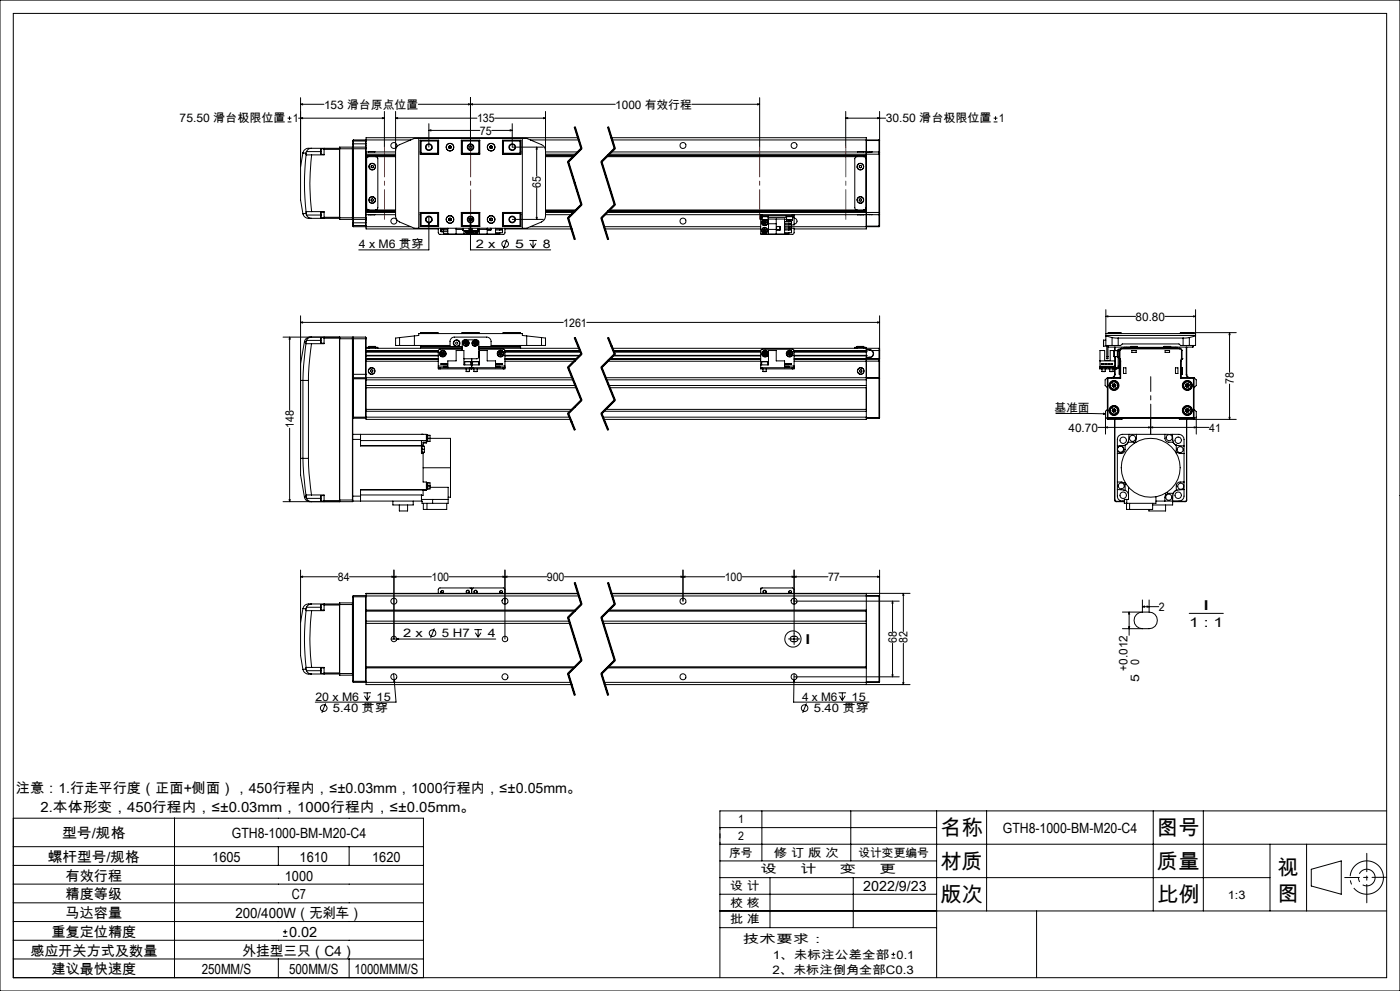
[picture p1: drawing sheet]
<svg xmlns="http://www.w3.org/2000/svg" width="420mm" height="297mm" viewBox="0 0 420 297" stroke-linecap="round" stroke-linejoin="round" font-family="sans-serif">
<g fill="none" stroke="#000" stroke-width=".3">
<path d="M0 0h420v297h-420zM4 4h412v289h-412zM86.3 36.5h1.1M86.3 35.4h1.1M86.9 34.9v1.1M89.6 35.4h25.7M90.2 31.3l.6-.2v.3zM90.2 35.4l.6-.1v.3zM90.2 29.3v20.6M90.2 31.3h7M114.7 35.3l.6 .1-.6 .2zM115.3 33.4v10.7"/>
<path d="M118.7 35.4l.6-.1v.3zM118.7 33.4v31.6l.3 .8 .9 .7 4.4 1.9h33.7l4.5-1.9 .6-.4 .4-.7 .2-.7v-31.3M118.7 35.4h24.4M125.5 31.3h59.1M128.7 39.1l.6-.2v.3zM128.7 37.1v7M128.7 39.1h15.3M140.5 31.1l.6 .2-.6 .1zM141.1 31.3l.6-.2v.3zM141.1 29.3v14.8M147.5 39.1h6.2M148.4 35.4h15.3"/>
<path d="M153.1 38.9l.6 .2-.6 .1zM153.7 37.1v7h9.3M163.1 35.3l.6 .1-.6 .2zM172.3 38.1l2 6.5M172.4 38.1l2 6.4-4 4 4 12.8-4 4 2 6.5M172.6 38l1 3.2M182.3 38.1l2 6.5M182.4 38.1l2 6.4-4 4 4 12.8-4 4 2 6.5M182.6 38l2 6.4M207.5 31.3h20.4M227.3 31.1l.6 .2-.6 .1zM227.9 29.3v14.8"/>
<path d="M253.7 35.4l.6-.1v.3zM253.7 35.4h12M253.7 33.4v10.7M263.3 35.3l.6 .1-.6 .2zM263.9 33.4v12.3M298.1 36.5h1.1M298.1 35.4h1.1M298.7 34.9v1.1M90.2 49.9v10l.7 4.2M90.9 45.8l-.7 4.1M90.9 45.8h.1M90.9 45.8l.9 .1"/>
<path d="M91.8 45.9v.5M91.8 46.4a75 75 0 0 0 0 17.1M91.8 46.4h1.7M91.9 45.4l-.1 .5M91.9 45.4h4.3M93.5 44.4h-.3a1.84 1.84 0 0 0-2.3 1.4M93.5 44.4a1.55 1.55 0 0 0-1.6 1M93.5 44.4h8.3M93.5 46.4a70.9 70.9 0 0 0 0 17M96.2 45.4l.1 .9M96.3 44.6l-.1 .8M96.3 44.6v1.7"/>
<path d="M96.3 44.6h.9M96.3 46.3h.9M97.2 44.4v.4M97.2 44.8v1.6h-3.7M97.2 44.8h4.6M101.8 44.8v20.3M101.8 44.6h8M101.9 44.1l-.1 .7M101.9 44.1v21.7M101.9 44.1h3.8M105.7 44.1v21.7M105.7 44.1l.1 .1"/>
<path d="M105.8 44.2v21.5M105.8 43.1v1.1M105.8 42.3h4M105.8 43.1h4M106 44.1v21.7M106 41.9v2.2M106 44.1h3.7M106 41.9l-.2 1.2M106 41.9h3.7M106 44.1l-.2 .2M109.7 44.1v21.7M109.7 41.9v2.2"/>
<path d="M109.7 44.1l.1 .2M109.7 41.9l.1 .2M109.8 44.3v.3M109.8 44.6v20.7M109.8 47h8.9M109.8 45.5h8.9M109.8 46.6h8.9M109.8 41.9h13.4M109.8 46.2h8.9M110.5 45.5h2M110.7 47l-.4 .1-.3 .4v14.9l.3 .4 .4 .1M111.4 49.7l.3-.1 .3 .2v.4l-.4 .1-.3-.2z"/>
<path d="M111.4 59.7l.4-.2 .2 .3-.1 .4-.3 .1-.3-.3zM112.7 47l.4 .1 .2 .5v14.7l-.2 .5-.4 .1M118.7 45.2l.3-1.1 .6-.6 4.7-2h33.7l4.8 2 .5 .6 .4 1.1M125.6 41.5v26.9M126 45.5h.2M126 42h5.6v4.2h-5.6zM126.2 42.3v3.9M126.2 42.3h5.1M126.3 42.1v4M126.3 42.1h5.3M126.3 42.1l-.1 .2M126.3 46.1h5.3"/>
<path d="M131.3 42.3l.2-.2v4l-.2-.2M131.3 45.9h-5.1l.1 .2M131.3 42.3v3.6M134.7 44.3l.3 .2M134.7 43.9v.4M135 43.7l.3 .2M135 43.7l-.3 .2M135.3 44.3l-.3 .2M135.3 43.9v.4M138.4 42h5.5v4.2h-5.5zM138.4 42.1h5.5M138.4 46.1h5.5"/>
<path d="M138.7 42.3v3.6M138.7 42.3l-.2-.2v4l.2-.2M138.7 42.3h5M138.7 45.9h5M143.7 42.3l.1-.2v4l-.1-.2M143.7 42.3v3.6M147 44.3l.3 .2M147 43.9v.4M147.3 43.7l.4 .2M147.3 43.7l-.3 .2M147.7 44.3l-.4 .2M147.7 43.9v.4"/>
<path d="M150.7 42h5.6v4.2h-5.6zM150.7 42.1h5.3M150.7 46.1h5.3M151 42.3v3.6M151 42.3l-.2-.2v4l.2-.2M151 42.3h5.2M151 45.9h5.2l-.2 .2M156 42.1v4M156 42.1l.2 .2M156.2 42.3v3.9M156.2 45.5h.1M156.7 41.5v26.9"/>
<path d="M159.1 41.9h14.5M161 44.1l.1 .6h-.2zM161 44.1v8.7M161 56.3v9.5M163.7 47h8.3M163.7 45.5h9.7M163.7 46.6h8.6M163.7 46.2h9M163.7 46.6h8.7M170.3 48.6l4 12.8M170.6 48.4l4 12.9M173.4 41.3h-63.6v3"/>
<path d="M173.6 41.2l1 3.2zM174.3 44.4l-4 4M174.6 44.6l-4 4M180.3 48.6l4 12.8M180.6 48.4l4 12.9M182 47h77.9M182.3 46.6h77.6M182.4 46.6h77.5M182.7 46.2h81M183.4 41.3h76.5v4.9M183.4 45.5h77.5M183.6 41.9h80.1"/>
<path d="M184.3 44.4l-4 4M184.6 44.6l-4 4M257.1 47l-.5 .1-.2 .5v14.7l.2 .5 .5 .1M257.2 45.5h2M257.8 49.7l.4-.1 .3 .2-.1 .4-.3 .1-.3-.2zM257.9 59.7l.4-.1 .2 .3-.2 .4h-.3l-.3-.3zM259.1 47l.4 .1 .3 .4v14.9l-.3 .4-.4 .1M259.9 46.2v17.5M259.9 42.1h3.8M260.9 45.6h-1v.6M260.9 45.5h.7M260.9 45.5v.1"/>
<path d="M261.6 45.5l-.7 .1M261.6 45.5h2.1M263.7 46.2h.2M263.7 45.5v.7M263.7 45.5l.2 .2M263.7 41.9v.2M263.7 41.9l.2 .1-.2 .1M263.7 42.1v3.4M263.7 46.2v17.5M263.9 45.7v.5M263.9 46.2v17.5M90.9 64.1a2.16 2.16 0 0 0 2.6 1.3"/>
<path d="M90.9 64.1h.1M91.8 64l.1 .4M91.8 64l-.9 .1M91.8 63.5v.5M91.9 64.4a1.58 1.58 0 0 0 1.6 1M91.9 64.4h4.3M93.5 65.4h8.3M93.5 63.4l-1.7 .1M93.5 63.4h3.7v1.7M96.2 64.4l.1 .9M96.3 63.6l-.1 .8M96.3 63.6v1.7"/>
<path d="M96.3 63.6h.9M96.3 65.3h.9M97.2 65.1v.3M97.2 65.1h4.6M101.8 65.1v.3M101.8 65.4l.1 .4M101.8 65.3h8M101.9 65.8h3.8M105.8 65.7v1.1M105.8 66.8l.2 1.1M105.8 65.7l-.1 .1M105.8 67.5h4"/>
<path d="M105.8 65.6l.2 .2M105.8 66.8h4M106 65.8v2.1M106 65.8h3.7M106 67.9h3.7M109.7 65.8v2.1M109.8 65.3v.3M109.8 65.6v3h21.7M109.8 62.9h8.9M109.8 63.2h8.9M109.8 64.3h8.9M109.8 67.9h13.4"/>
<path d="M109.8 63.7h8.9M109.8 63.3h8.9M109.8 65.6l-.1 .2M109.8 67.8l-.1 .1M110.5 64.3h2M126 64.3h.2M126 63.7h5.6v4.2h-5.6zM126.2 63.7v3.9M126.2 67.6h5.1M126.2 67.6l.1 .2M126.3 63.8v4M126.3 67.8h5.3"/>
<path d="M126.3 63.8l-.1 .1h5.1M126.3 63.8h5.3M128.7 66.6l.1 .6h-.3zM128.7 64.9v10h-21.1M131.3 63.9l.2-.1v4l-.2-.2M131.3 63.9v3.7M131.5 68.4v1.3l.4 .5h19.2l.4-.4v-1.4M132.3 68.4v.2h2M132.3 68.9v.5h2M132.3 68.9h2M132.4 69.4h.5M133.1 68.6v.3a.43 .43 0 0 0-.4-.3 .43 .43 0 0 0-.4 .3"/>
<path d="M133.1 69.4v.7h1.2M134.3 68.4v1.8M134.7 66l.3 .1M134.7 65.6v.4M135 65.4l.3 .2M135 65.4l-.3 .2M135.3 66l-.3 .1M135.3 65.6v.4M136.8 68.4v1.8M136.8 68.8h2.1M138.4 63.7h5.5v4.2h-5.5zM138.4 67.8h5.5"/>
<path d="M138.4 63.8h5.5M138.7 63.9v3.7M138.7 67.8v.1M138.7 63.9l-.2-.1v4l.2-.2M138.7 63.9h5M138.7 67.6h5M138.9 69.1h1.8M138.9 68.4v.7M139.2 69.1v1.1M139.3 67.8v.1M139.4 69.1a.89 .89 0 0 0 1.3 .7 .89 .89 0 0 0 .2-1.4 .9 .9 0 0 1-.2 1.5 .9 .9 0 0 1-1.3-.8zM139.9 69.1l.1 .3"/>
<path d="M140 69.4l.4 .2M140 69.4l.3-.3 .1 .5M140.4 69.1l.4 .1M140.7 69.1h.1M140.7 68.4v.7M140.7 68.9l.1 .3M140.8 65.9h.2zM140.8 66l.2 .2M140.8 69.2l-.4 .4M140.8 66l.1 .1M141 65.9h.1M141.1 65.6h.5"/>
<path d="M141.1 65.4v.5M141.1 66.6l.2 .6h-.3zM141.1 64.9v10h24.1M141.3 70.2h-.3M141.5 65.5v.5M141.5 68.4v1.8M141.6 69.1h1.8M141.6 68.4v.7M141.7 70.2h.3M141.8 69.1l.2 .5zM142.2 69.1l.1 .3M142.3 69.4l.4 .2"/>
<path d="M142.3 69.4l.3-.3 .1 .5M142.7 69.1l.4 .2M143 67.8v.1M143.1 69.1v.2M143.1 69.3l-.4 .3M143.4 69.1h.1M143.4 68.5a.9 .9 0 0 1-.2 1.3 .9 .9 0 0 1-1.2-.2M143.4 68.6a.88 .88 0 0 1-.2 1.2 .88 .88 0 0 1-1.2-.2M143.4 68.4v.7M143.7 63.9l.1-.1v4.1M143.7 63.9v3.7M143.7 67.8v.1"/>
<path d="M143.7 67.6l.1 .2M143.8 68.4v1.8M143.8 68.8h2.4M146.2 68.4v1.8M146.3 68.4l-.1 .5h1.1v-.5M147 66l.3 .1M147 65.6v.4M147.2 68.4v.5M147.3 65.4l.4 .2M147.3 65.4l-.3 .2M147.7 66l-.4 .1M147.7 65.6v.4"/>
<path d="M148.7 68.4v1.8M148.7 68.9h2v.8h-2M149.9 68.6v.3a.41 .41 0 0 1 .4-.3 .41 .41 0 0 1 .4 .3M149.9 69.7v.4h-1.2M150.7 69v.2M150.7 63.7h5.6v4.2h-5.6zM150.7 68.4v.2h-2M150.7 67.8h5.3M150.7 63.8h5.3M151 63.9v3.7M151 63.9l-.2-.1v4l.2-.2M151 67.6h5.2"/>
<path d="M151.5 68.6h19.9M152.1 71.7l-1.1 2.8M153.7 65.8h9.3M156 63.8v4M156 63.8l.2 .1h-5.2M156.2 63.7v3.9M156.2 64.3h.1M156.2 67.6l-.2 .2M158.8 72.1h2.2M159.1 73l.8 1.3M159.1 67.9h12.1M159.9 72.1v2.2"/>
<path d="M160.8 73l-.9 1.3M160.9 65.2h.2l-.1 .6zM163.7 62.9h9.1M163.7 63.2h8.8M163.7 64.3h7.7M163.7 63.7h8.4M163.7 63.3h8.8M170.3 65.4l2 6.4M170.6 65.3l2 6.4M174.3 61.2l-4 4M174.6 61.5l-4 4M180.3 65.4l2 6.4"/>
<path d="M180.6 65.3l2 6.4M181.2 67.9h47M181.4 64.3h46.8M181.4 68.6h46.8M182.1 63.7h81.6M182.5 63.3h77.4M182.5 63.2h77.4M182.8 62.9h77.1M184.3 61.2l-4 4M184.6 61.5l-4 4M228.2 64.7h.5M228.2 64.3h.5"/>
<path d="M228.2 64.7v.5M228.2 65.2v5h9.6l.4-.3v-1.5h-.7M228.2 64.3v.4M228.2 65.6h.4M228.2 65.2h.4M228.5 70.2h.2M228.6 64.7v1.2M228.6 65.9h1.8M228.7 64.3v.4M228.7 64.3h9M228.7 64.7h9M228.9 66.8l.3 .4"/>
<path d="M228.9 68.9l.1 .5M228.9 68.9l.9 .4M229 65.9l-.5 .9M229 69.4l.4 .2M229.1 65.9l-.4 .3-.2 .6M229.1 66.3l-.2 .5M229.1 66.3l.3 .4M229.2 67.2h.5M229.3 68.6l-.4 .3M229.3 68.6l.5 .2M229.3 68.6l.1 1M229.4 66.7l-.2 .5"/>
<path d="M229.4 66.7l.3 .5M229.6 66.3h-.5M229.6 66.3l.3 .4M229.6 66.3l-.2 .4M229.7 65.9a.87 .87 0 0 1 .2 1.5 .87 .87 0 0 1-1.4-.6M229.8 65.9a.9 .9 0 0 1 .1 1.6 .9 .9 0 0 1-1.4-.7M229.8 68.8v.5M229.8 68.8l-.8 .6M229.8 69.3l-.4 .3M229.9 66.7l-.2 .5M229.9 66.7l-1 .1M230.4 65.9h.1"/>
<path d="M230.4 65.6h5v4.6M230.4 64.9v1M230.4 65.2h5.6M230.5 64.7v.2h-1.9M230.5 65.6v4.6M230.5 67.1h2.4M230.5 68.8h2.4M232.9 65.6v4.6M232.9 67.9h1.1v1h-1.1zM235.4 66.4h2.1v.5M235.4 67.2h2.1v.5h-2.1M235.4 68.1h2.1v.5h-2.1"/>
<path d="M235.4 68.9h2.1M235.4 66.9h2.1M235.4 65.7h.6M235.9 64.7v.2h2v-.2M236 65.9h1.7M236 65.9h1.8M236 64.9v1M236.6 68.6v.3a.43 .43 0 0 1 .4-.3 .43 .43 0 0 1 .5 .3M236.6 65.9v.5M236.6 67.7v.4M236.6 69.7v.4h-1.2M236.6 67.9h27.1"/>
<path d="M236.8 66.4h.5M237.5 66.9a.43 .43 0 0 1-.5 .3 .43 .43 0 0 1-.4-.3v.3M237.5 66.6v.2M237.5 69v.2M237.5 68.9v.8h-2.1M237.7 64.7h.5M237.7 64.3h.5M237.7 64.3v.4M237.8 65.9h-.1M237.8 64.9v1M237.8 65.2h.4M238.2 64.3h22.7"/>
<path d="M238.2 65.4a.9 .9 0 0 1 .9 .9 .9 .9 0 0 1-.9 .9M238.2 64.7v.5M238.2 64.3v.4M238.2 65.2v2.2h-.7M257.2 64.3h2M259.9 63.7v4.9h-21.7M259.9 63.7v.6h1M259.9 67.8h3.8M260.9 64.3h.7M260.9 64.3h.1M261.6 64.3h2.1M263.7 63.7h.2"/>
<path d="M263.7 63.7v.6M263.7 67.8h.2M263.7 67.8v.1M263.7 64.3v3.5M263.9 63.7v.5M263.9 64.2l-.2 .1M263.9 67.8l-.2 .1M263.9 64.2v3.6M90.2 96.6l.6-.1v.3zM90.2 94.6v42.8M90.2 96.6h78.8M126.2 99.9v.1"/>
<path d="M126.2 99.9h5.3M126.3 99.7h5l.2 .2M126.3 99.7v.3M126.3 99.7l-.1 .2M131.5 99.9v.1M138.5 99.9l.2-.2h5l.1 .2M138.5 99.9h5.3M138.5 99.9v.1M143.8 99.9v.1M150.8 99.9h5.4M150.8 99.9v.1M156 99.7h-5l-.2 .2"/>
<path d="M156 99.7v.3M156 99.7l.2 .2M156.2 99.9v.1M176 96.6h87.9M263.3 96.5l.6 .1-.6 .2zM263.9 94.6v12.9M331.8 100h26.9M331.8 94.8l.6-.1v.3zM331.8 92.8v10.7h1.8M331.8 94.8h8.9M332.4 99.9h4M332.4 99.9v.1"/>
<path d="M332.5 99.7h3.7M332.5 99.7v.3M332.5 99.7l-.1 .2M336.2 99.7v.3M336.2 99.7l.2 .2M336.4 99.9v.1M349.5 94.8h9.2M354 99.9h4M354 99.9v.1M354.2 99.7h16.7M354.2 99.7v.3M354.2 99.7l-.2 .2"/>
<path d="M358 99.9l-.1-.2v.3M358 99.9v.1M358.1 94.7l.6 .1-.6 .2zM358.7 92.8v10.7h-1.9M368.9 99.7l.1 .6h-.3zM368.9 99.7v11.9M84.9 101h20.8M86.9 101v22M86.9 101l.2 .6h-.4zM90.9 114h1.6M90.9 114v23.4M91.3 102.4l-1.1 6.6v5h.7"/>
<path d="M91.3 102.4h.5M91.8 102.9l-.7 6.6-.2 4.5M91.8 102.9l1.7 .1M91.8 102.4v.5M91.9 102l.5-.6 1.1-.4h-.2a1.73 1.73 0 0 0-2 1.4M91.9 102l-.1 .4M91.9 102h4.3M92.5 114v23.4M93.5 103l-.8 6.6-.2 4.4M96.3 101.2v1.7M96.3 101.2h.9M96.3 102.9h.9"/>
<path d="M97.2 101v.3M97.2 101.3v1.7h-3.7M97.2 101.3h4.6M101.8 101v.1M101.8 101.1v49.1M101.8 101.1v.4M101.8 101.5h8M101.8 101.5v48.4M105.7 101v49.4M105.7 101l.1 .1M105.8 101.1v12.2M105.8 113.3v36.6"/>
<path d="M105.8 113.6h4M105.8 112.2h4M106 101v12.2M106 101h3.7M106 113.2h3.7M106 113.2v12.1M106 113.2l-.2 .1M106 101l-.2 .2M109.7 101v12.2M109.7 101l.1 .5M109.7 113.2v12.1M109.7 113.2l.1 .1"/>
<path d="M109.8 112.2v1M109.8 113.2v12.5h61.3M109.8 115.5h62.8M109.8 116.2h63.1M109.8 113.8h62.1M109.8 113.2h61.9M109.8 104.4h28.9M109.8 105.4h21.7M109.8 106.6h21.7M109.8 105.5h21.7M109.8 106.5h21.7M109.8 105.1h21.7"/>
<path d="M109.8 107.5h21.7M109.8 107.7h21.7M109.8 105.3h21.7M109.8 108.3h21.7M109.8 101.5v10.7M110.7 103.9h2M110.7 104.1h2.6v.3M110.7 104.1h-.7v.3M110.7 103.9v.5M110.7 104.1h1.9M111.2 110.9l.4-.1 .3 .3-.1 .4h-.4l-.3-.2zM112.7 103.9v.5"/>
<path d="M119.9 103.5h15.1v-1.1a1.33 1.33 0 0 1 1.3-1.4h9.7a1.33 1.33 0 0 1 1.3 1.4v1.1h15.2M119.9 101.2l-1.2 .1v2.2h1.2M119.9 101.2v2.3M124.3 100.7v2.8M126.2 103.5v.9M126.3 103.9l-.1 .1h12.5M126.3 103.5v.4M126.3 103.9h12.4M131.5 110.2v.4h.5M131.5 110.2h.5M131.5 109.7v.5M131.5 109.7h2.8"/>
<path d="M132 110.2h9M132 110.6h9M132 110.2v.4M132.3 106.1l.4 .4M132.5 105.6l-.2 .5M132.5 105.6l.3 .4M132.8 106l-.5 .1M132.8 106l-.1 .5M132.8 106l.4 .4M133 105.5l-.5 .1M133 105.5l.3 .4M133 105.5l-.2 .5"/>
<path d="M133.2 106.4l-.5 .1M133.3 105.9l-.1 .5M133.3 105.9l-.5 .1M134.3 110.2v-2h2.5v-3.1h2.4v4.3h4.6v-4.3h2.4v3.1h2.5v2M134.3 109.8h-1.2v.2h1.2M134.3 109h-2l2 .1M138.7 104.7h-7l-.2 .5v4.5M138.7 105.1v-2.7l.4-.5 3.9-.1 .6 .5-.1 4.9-.4 .3h-3.9M139.3 102.9h.5M139.3 102.9l.3 .4M139.5 108.4h.1M139.4 108.4h1.8"/>
<path d="M139.4 108.4v1M139.5 108.4h1.7M139.6 102.4l-.3 .5M139.6 102.4l.2 .5M139.6 103.3h.5M139.8 111.3h1M139.8 110.6v.7M139.8 102.9l.3 .4M139.8 102.9l-.2 .4M140.1 102.4l.2 .4M140.1 102.4h-.5M140.1 102.4l-.3 .5"/>
<path d="M140.3 102.8l-.2 .5M140.3 102.8l-.5 .1M140.8 110.6v.7M141 110.6h.5M141 110.2h1M141 110.2v.4M141.2 108.4v1M141.5 110.6h.5M141.5 107.5v3.1M141.7 108.4h.3M141.7 108.4v1M141.8 108.4h-.1"/>
<path d="M141.8 108.4h.2M142 108.4h1.5M142 110.2h9M142 110.6h9M142 102.9h.5M142 110.2v.4M142 102.9l.3 .4M142.2 111.3h1M142.2 110.6v.7M142.2 102.4l-.2 .5M142.2 102.4l.3 .5M142.3 103.3h.5"/>
<path d="M142.5 102.9l-.2 .4M142.5 102.9l.3 .4M142.7 102.4l.3 .4M142.7 102.4h-.5M142.7 102.4l-.2 .5M143 102.8l-.2 .5M143 102.8l-.5 .1M143.2 110.6v.7M143.5 108.4h.1M143.6 108.4v1M143.7 105.4l.1 .5-.1 .6M143.7 104.7h7.6l.2 .4v4.6"/>
<path d="M143.7 105.7v.6M143.7 105.8v.4M143.7 104.4h30M143.7 103.9h12.3M148.7 109.8h1.2v.2h-1.2M148.7 109h2l-2 .1M148.7 109.7h2.8M149.7 105.8l.1 .5M149.7 105.8l.5 .2M149.8 106.3l.4 .2M150.1 105.5l-.4 .3M150.1 105.5l.5 .2"/>
<path d="M150.1 105.5l.1 .5M150.2 106l-.4 .3M150.2 106v.5M150.2 106l.4 .2M150.6 105.7v.5M150.6 105.7l-.4 .3M150.6 106.2l-.4 .3M151 110.2h.5M151 110.2v.4M151.5 110.2v.4h-.5M151.5 109.7v.5M151.5 105.4h22.6"/>
<path d="M151.5 106.6h22.5M151.5 105.5h22.7M151.5 106.5h22.6M151.5 105.1h22.5M151.5 107.5h21.5M151.5 107.7h21.4M151.5 105.3h22.6M151.5 106.6h22.4M151.5 108.3h20.8M156 103.9l.2 .1h-12.5M156 103.5v.4M156.2 103.5v.9"/>
<path d="M158 100.7l-1.3-.2v-.5h-31.1v.5l-5.7 .7M158 100.7v2.8M158 100.7l4.5 .5M162.5 101.2l1.2 .1v2.2h-1.2M162.5 101.2v2.3M170.3 110.2l4 9.8M170.6 110l4 9.9M172.3 101.3l2 4.9M172.4 101.2l2 4.9-4 4 4 9.8-4 4 2 4.9M172.6 101.1l1 2.5M173.6 103.6l1 2.4zM174.3 106l-4 4"/>
<path d="M174.3 119.8l-4 4M174.6 106.2l-4 4M180.3 110.2l4 9.8M180.6 110l4 9.9M181.6 113.2h82.1M181.9 113.8h78M182.3 101.3l2 4.9M182.3 108.3h45.9M182.4 101.2l2 4.9-4 4 4 9.8-4 4 2 4.9M182.6 101.1l2 4.9M182.6 115.5h77.3M182.8 107.7h45.4"/>
<path d="M182.9 116.2h77M183.1 107.5h45.1M183.7 104.4h80M183.9 106.6h44.3M184 106.6h44.2M184 105.1h44.2M184 106.5h44.2M184.1 105.3h44.1M184.1 105.4h44.1M184.2 105.5h44M184.3 106l-4 4M184.3 119.8l-4 4"/>
<path d="M184.6 106.2l-4 4M228.2 110.2h.5M228.2 109.4h2.3v-4.3h2.4v3.1h2.5v2M228.5 108.4h1.8M228.5 108.4v1M228.5 108.4h.1M228.7 110.2v.4M228.7 110.2h9M228.7 110.6h9M228.9 111.3h1M228.9 110.6v.7M229.1 106.2l.4 .3"/>
<path d="M229.1 105.7v.5M229.1 105.7l.5 .3M229.6 106l-.5 .2M229.6 106l-.1 .5M229.6 106l.3 .3M229.6 105.5l-.5 .2M229.6 105.5l.4 .3M229.6 105.5v.5M229.9 110.6v.7M229.9 106.3l-.4 .2M230 105.8l-.1 .5M230 105.8l-.4 .2"/>
<path d="M230.3 108.4v1M235.4 109.8h1.2v.2h-1.2M235.4 109h2.1l-2.1 .1M235.4 109.7h2.8M236.4 105.8l.1 .5M236.4 105.8l.5 .2M236.5 106.3l.4 .2M236.9 105.5l-.5 .3M236.9 105.5l.4 .2M236.9 105.5v.5M236.9 106l-.4 .3M236.9 106v.5"/>
<path d="M236.9 106l.4 .2M237.3 105.7v.5M237.3 105.7l-.4 .3M237.3 106.2l-.4 .3M237.7 110.2h.5M237.7 110.2v.4M238.2 105.1h21.7M238.2 105.3l21.7 .1M238.2 109.7v-4.5l-.2-.5h-9.4l-.4 .4v5.5h.5M238.2 110.2v.4h-.5M238.2 109.7v.5M238.2 105.4h21.7"/>
<path d="M238.2 106.6h21.7M238.2 105.5h21.7M238.2 106.5h21.7M238.2 107.5h25.5M256.4 104.4v-.3h3.4v.3M257.1 103.9h2M257.1 103.9v.5M257.2 104.1h1.9M258.1 110.8l.3 .1 .2 .3-.2 .3h-.4l-.2-.3zM259.1 103.9v.5M259.9 106.6h-21.7M259.9 105.1v2.6"/>
<path d="M259.9 107.7v.6h-21.7M259.9 105.4h.1M259.9 106.6h.1M259.9 107.7v.5M259.9 108.2v17.5h-78.8M259.9 113.3h3.8M259.9 107.2h1M259.9 107.1h1M259.9 108.2h3.8M259.9 104.9h1M260.9 104.8h-1v-.4v.7M260.9 104.9l.6 .2"/>
<path d="M260.9 104.8l.7 .3M260.9 104.8v.1M260.9 107.1v.1M261.5 105.1a1.09 1.09 0 0 1 .4 1.2 1.09 1.09 0 0 1-1 .8M261.6 105.1a1.19 1.19 0 0 1 .4 1.3 1.19 1.19 0 0 1-1.1 .8M261.6 105.1h2.1M261.6 105.1h-.1M263.7 113.2v.1M263.7 113.2l.2 .1h-.2M263.7 104.4v.7M263.7 104.4l.2 .1v.6h-.2M263.7 107.5h.2"/>
<path d="M263.7 107.5v.2M263.7 108.2h.2M263.7 107.7v.5M263.7 105.1v2.4M263.7 108.2v5M263.7 113.3v11.9M263.7 107.7h-25.5M263.9 107.6l-.2 .1M263.9 107.5v.1M263.9 107.6v.6M263.9 108.2v17M330 108.2h4.5"/>
<path d="M330.1 109.8h4.3v.2h-4.3zM330.4 109l.8 .1zM330.4 110.2h-.5v.4h.5M330.4 110.2h4.6M330.4 110.6h1.4M330.4 110.2v.4M330.6 111.3h1M330.6 110.6v.7M331 103.7h.1M331 103.6v.1M331.1 101.9l-.1 1.7M331.1 101.9v1.7"/>
<path d="M331.1 103.7h.9M331.1 101.9h.7M331.1 103.6v.1M331.6 109l.5 .1zM331.6 110.6v.7M331.8 110.6h.9M331.8 110.2v.4M331.8 100.5h26.9M331.8 100.7l1.8 .5M332 106.9v.6h.4v-.6M332 106.9h.4M332 103.5v3.4"/>
<path d="M332.2 113.3h.2M332.2 113.3v11.9M332.4 113.3h3.8M332.4 103.5v3.4M332.4 113.3v11.9M332.4 103.9l.1 .1M332.4 109l.5 .1zM332.5 104h6.7M332.5 103.5v.5M332.7 110.6h2.3M332.7 110.2v.4M332.9 111.3h1"/>
<path d="M332.9 110.6v.7M333.3 109l.5 .1zM333.6 101.2l1.9 .1M333.6 103.5h1.9M333.6 101.2v2.3M333.7 115.6l.3 .5M333.8 115.1l-.1 .5M333.8 115.1l.4 .4M333.9 110.6v.7M334.2 105.1v1.8zM334.2 106.9h.1M334.2 106.9h1"/>
<path d="M334.2 115.5l-.5 .1M334.2 115.5l-.2 .6M334.2 115.5l.4 .5M334.4 112.2a1.02 1.02 0 0 1-1 1M334.4 112.2h.1M334.4 104v1.1M334.4 110.6v1.6M334.4 115l-.6 .1M334.4 115l.4 .4M334.4 115l-.2 .5M334.5 105.1h.1M334.5 106.9v3.3"/>
<path d="M334.5 112.2l-.5 1M334.5 104v1.1M334.5 110.6v1.6M334.6 116l-.6 .1M334.8 115.4l-.2 .6M334.8 115.4l-.6 .1M335 110.2v.4M335.2 105.1h-2.1v3h-1.7v-3h-1.4v5.1M335.5 105h-.3v2h.3M335.5 109.7l-.5 .5M335.5 109.7h.3M335.5 101.3h19.4"/>
<path d="M335.5 103.5h.7l.5-.4h17l.5 .4h.7M335.5 105.2h.3M335.5 101.3v2.2M335.5 105.2v4.5M335.8 110.2v2M335.8 110.2h.1M335.8 107.5l.1 .2M335.8 107.5h.1M335.8 109.7a.84 .84 0 0 1-.8 .9M335.8 105.1v-.4h-.3v.5M335.8 107.5h.2M335.8 105.1h.2"/>
<path d="M335.8 110.2h.2M335.8 112.2h.2M335.8 105.1v4.6M335.9 107.7l.1 .6M335.9 107.7l.1 .5M336 110.2h.1M336 107.5v.1M336 107.6l.2 .6M336 107.6l-.1 .1M336 110.2v2M336 105.1v2.4M336 112.1v.1"/>
<path d="M336 108.2h.2M336 113.2l.2 .1M336 113.2h-3.8l-.7 .6v1.7l.7 .7M336 108.2v5M336.2 108.2v5.1M336.5 104.4v.2M336.5 104.6l-.5 .5M336.5 104.4l-.5 .2-.2 .5M336.5 104.4h17.4M336.5 104.6h17.4M337 110.2h.8v1.7h-.8zM337.9 104.1h-.7v.3"/>
<path d="M337.9 104.1h14.6M337.9 104.1v.3M339.2 104l.1 .1M339.2 103.9h2M339.2 104h2M339.2 103.9v.2M339.5 105.1h1.4v.5h-1.4zM341.2 104v.1M341.2 103.9v.1M349.2 104v.1M349.2 103.9h2M349.2 104h2"/>
<path d="M349.2 103.9v.1M349.5 105.1h1.4v.5h-1.4zM351.2 104v.1M351.2 104h6.7M351.2 103.9v.2M352.5 104.1h.7v.3M352.5 104.1v.3M352.6 110.2h.8v1.7h-.8zM353.9 104.6l.5 .5M353.9 104.4v.2M353.9 104.4l.5 .2 .2 .5M354.2 108.2h.2"/>
<path d="M354.2 113.3h3.8M354.2 108.2v5.1M354.4 112.1v.1M354.4 113.2l-.2 .1M354.4 113.2h3.8l.7 .6v1.7l-.7 .7M354.4 108.2v5M354.4 107.6l.1 .1M354.4 107.6l-.2 .6M354.4 110.2h.1M354.4 105.1h.2M354.4 107.5v.1M354.4 107.5h.2"/>
<path d="M354.4 110.2v2M354.4 110.2h.2M354.4 112.2h.2M354.4 105.1v2.4M354.5 107.7l-.1 .6M354.5 107.7l-.1 .5M354.6 110.2v2M354.6 107.5h.1M354.6 107.5l-.1 .2M354.6 105.1v2.4M354.9 103.5h1.9M354.9 101.3v2.2"/>
<path d="M355.6 115.6l.4 .5M355.8 115.1l-.2 .5M355.8 115.1l.8 .9M355.9 112.2l.2 .7 .3 .3M355.9 112.2h.1M355.9 104v8.2M356 112.2a1.09 1.09 0 0 0 1 1M356 104v8.2M356.2 115.5l-.6 .1M356.2 115.5l-.2 .6M356.4 115l.4 .4M356.4 115l-.6 .1"/>
<path d="M356.4 115l-.2 .5M356.6 116l-.6 .1M356.8 115.4l-.2 .6M356.8 115.4l-.6 .1M356.8 101.2l-1.9 .1M356.8 101.2v2.3M357.9 103.5v.5M358 113.3h.2M358 103.5l-.1 .5M358 113.3v11.9M358.2 113.3v11.9M358.7 100.7l-1.9 .5"/>
<path d="M368.9 115.1v10.6M86.9 128.3v22.1M90.2 137.4v4.9l1.1 6.7M90.2 137.4h.7M90.9 137.4h1.6M90.9 137.4l.2 4.5 .7 6.6M92.5 137.4l.2 4.4 .8 6.5M105.8 125h4M105.8 130.2h2.4M105.8 131.7h2.4M105.8 125.2l.2 .1M106 125.3h3.7"/>
<path d="M108.2 131.7v2h18.4v1.9h-.2M108.2 130.2v1.5M108.2 130.2h19.7v2.6h-1M108.2 133.5h18.2M108.2 132h19.7M109.8 122.7h61.9M109.8 123.3h61.3M109.8 125h61.1M109.8 125.2l-.1 .1M126.4 130.2h.1M126.4 134.7v1.2h.5M126.4 133.5v1.2"/>
<path d="M126.4 132h.1M126.4 132v1.5M126.4 130.2h.2M126.4 134.7h.9M126.4 133.4h.5M126.6 133.7h.7v1M126.6 130.2h.1M126.9 135.5v.4M126.9 133.4v.3M126.9 135.9v8.6h1v2.2M127.3 134.7v.8h-.7M127.9 131.4h7.2v8.8"/>
<path d="M127.9 132.5h-1v.9M127.9 130.3l.4 .1v2h-.4M128.1 130.3v2.1M128.3 130.5h.7v1.8h-.7M170.3 124l2 4.9M170.6 123.9l2 4.9M174.6 120.1l-4 4M180.3 124l2 4.9M180.6 123.9l2 4.9M180.8 125h79.1M181.1 123.3h78.8M181.7 122.7h78.2"/>
<path d="M184.6 120.1l-4 4M259.9 125.2h3.8M259.9 125.3h3.8M263.7 125.2v.1M263.7 125.2h.2M263.9 125.2l-.2 .1M316.8 123.9l14.8 .1M329.4 128.1h33.3M331 123.9l.6 .1-.6 .2zM331.6 125l.7 .7h4.2l.4-.4M331.6 128.1l.6-.2v.3zM332.2 125.2h.2"/>
<path d="M332.2 125.2l.2 .1M332.2 122.7l-.6 .6v6.8M332.4 125.2v.1M332.4 125.2h25.6M332.4 125.3h25.6M333.7 123.2l.3 .4M333.8 122.6l-.1 .6M333.8 122.6l.4 .4M334.2 123l-.5 .2M334.2 123l-.2 .6M334.2 123l.4 .4M334.4 125.7v24.2"/>
<path d="M334.4 122.5l.4 .4M334.4 122.5l-.6 .1M334.4 122.5l-.2 .5M334.5 125.7v24.2M334.6 123.4l-.6 .2M334.8 122.9l-.2 .5M334.8 122.9l-.6 .1M335.2 134.8v13.9a1.58 1.58 0 0 0 2.1 1.5M338.5 132.5l-1 .9v1.4a1.21 1.21 0 0 1-1.1 1.1h-1.2M338.5 132.5a3.1 3.1 0 0 1-3.1 1.2h-.2M338.5 132.5h1.7l.2 .3M338.7 130.2l-.2 2.3"/>
<path d="M340.9 130.2v1.4l-.3 .6 .2 .3M344.6 127.9l.6 .2-.6 .1zM345.2 128.1l.6-.2v.3zM345.2 125.6v4.5M349.5 130.2v1.2a1.21 1.21 0 0 0 1.1 1.1h1.4M350.6 130.2h-13.9a1.51 1.51 0 0 0-1.5 1.5v2.8M350.9 130.2h2.8a1.57 1.57 0 0 1 1.5 1.5v13.9M351.7 130.2l.3 2.3M352 132.5l.9 .9M352 132.5l.2 .4M352.5 133.2l.4 .2M352.8 135.8l.4-.2 .6 .3h1.4"/>
<path d="M352.9 133.4v1.8l-.3 .2M352.9 133.4l2.3 .3M353.6 125.3l.3 .4h17M355.6 123.2l.4 .4M355.8 122.6l-.2 .6M355.8 122.6l.8 .8M356 125.7v24.2M356.2 123l-.2 .6M356.2 123l-.6 .2M356.4 122.5l.4 .4M356.4 122.5l-.6 .1M356.4 122.5l-.2 .5"/>
<path d="M356.6 123.4l-.6 .2M356.8 122.9l-.2 .5M356.8 122.9l-.6 .1M358 125.2h.2M358 125.2v.1M358.2 125.2l-.2 .1M358.2 122.7l.7 .7v6.7M358.3 127.9l.6 .2-.6 .1zM358.9 125l-.7 .7M368.7 125.1h.3l-.1 .6zM84.9 150.4h20.8M86.7 149.8h.4l-.2 .6z"/>
<path d="M91.3 149a1.82 1.82 0 0 0 2.2 1.4l-1.1-.4-.5-.6M91.8 148.5v.4M91.8 148.9l.1 .5M91.8 148.9l-.5 .1M91.9 149.4h4.3M93.5 148.3l-1.7 .2M93.5 148.3h3.7v1.7M96.3 148.5v1.7M96.3 148.5h.9M96.3 150.2h.9M97.2 150v.4M97.2 150h4.6"/>
<path d="M101.8 150.2v.2M101.8 149.9v.3M101.8 149.9h4M105.8 149.9l-.1 .5M105.8 148.7h2.4M108.2 148.7v1.5M108.2 148.3l18.2 .1M117.9 150.2v1.1h6.1v-1.1M119.8 151.3v1.8h2.5v-1.8M126.4 150.2h.2M126.4 148.4v1.8M126.4 149.7h8"/>
<path d="M126.9 140.2h8.2M127 150.8v1.9h7v-1.9M127.9 146.7l-19.7 .2M127.9 144.6h.4v2h-.4M127.9 147h-1v1.4h-.5M127.9 146.7h-19.7v2M127.9 145.6h1.1M128.1 144.6v2M128.1 150.8v1.9M128.3 144.7h.7v.9M129 145.6v.9h-.7M129 146h5.4v4.8h-7.8v-.6h-20.8"/>
<path d="M129.8 149.7v1.1M135.1 140.2v8.8h-.7M334.4 149.9l.5 .5M334.4 149.9h.1M334.5 149.9l.4 .3M334.9 150.4h2.4M334.9 150.2h2.4M334.9 150.2v.2M335.2 144.5h1.5l.5 .3 .3-.2M335.2 146.7l2.3 .3M337.5 147a1.55 1.55 0 0 1 1.1 1.4M337.8 145l-.3 .2v1.8"/>
<path d="M338 150.8v1.9h7.8v-1.9M338 149.7v1.1M338.6 146v3.7h-1.3v1.1h9.5v-1.9M338.9 150.8v1.9M349.6 147.8l.2 .4-.3 .6v1.4M349.7 151.3v1.8h-5v-.4M350.1 147.6l.1 .2h1.8M351.8 150.4h3.7M351.8 150.2h3.7M351.8 149.1v2.2h-6M352 147.8l-.3 2.4M352.1 147.5l-.1 .4"/>
<path d="M352.9 147l-.9 .8M352.9 147l-.4 .1M355.2 144.5h-1.2a1.14 1.14 0 0 0-1.1 1.1v1.4M355.2 146.7l-2.3 .3M355.2 145.9v2.8a1.51 1.51 0 0 1-1.5 1.5h-6.9M355.5 150.2v.2M356 149.9l-.5 .3M356 149.9h.1M356 149.9l-.5 .5M90.2 172.9l.6-.2v.3zM90.2 170.8v15.7M90.2 172.9h11.1"/>
<path d="M104.8 172.9h24.6M105.8 178.9h4M106 178.5l-.2 .2v2.1M106 178.5v26M106 178.5h3.7M109.7 178.5v26M109.7 178.5l.1 .2M109.8 178.6h63.8M109.8 177.9h63.6M117.6 172.7l.6 .2-.6 .1zM118.2 172.9l.6-.2v.3zM118.2 170.8v20.7"/>
<path d="M132.3 177.3v.2M132.3 177.5h.8M132.4 177h.5M133.1 177.3v.2M140.2 177.8a.5 .5 0 0 1-.3-.7 .5 .5 0 0 1 .8 0 .5 .5 0 0 1-.2 .7M141.3 176.3h.4M141.5 176.3v1.5M142.5 177.8a.5 .5 0 0 1-.2-.7 .5 .5 0 0 1 .8 0 .5 .5 0 0 1-.3 .7M149.9 177.3v.2M149.9 177.5h.8M150.7 179.8l-.1 .2M150.7 177.3v.2"/>
<path d="M150.9 172.7l.6 .2-.6 .1zM151.5 172.9l.6-.2v.3zM151.5 170.8v20.7M151.5 176.7l-.4-.5h-9.2l-.4 .5-.4-.5h-9.2l-.4 .5v1.1M164 172.9h-29.3M169.3 172.9h48.1M172.3 174.7l2 6.4M172.4 174.6l2 6.5-4 4 4 12.8-4 4 2 6.4M172.6 174.6l1 3.2M173.4 177.8h-63.6v27.4h61.6M173.6 177.8l1 3.2zM182.3 174.7l2 6.4"/>
<path d="M182.4 174.6l2 6.5-4 4 4 12.8-4 4 2 6.4M182.6 174.6l2 6.4M183.4 177.9h76.5M183.7 178.6h76.2M204.3 172.7l.6 .2-.6 .1zM204.9 172.9l.6-.2v.3zM204.9 170.8v9.4M228.2 176.7l.4-.5h9.2l.4 .5M228.5 176.3h-.3v1.5M229.2 177.8a.5 .5 0 0 1-.2-.7 .5 .5 0 0 1 .8 0 .5 .5 0 0 1-.2 .7M236.6 177.3v.2M236.6 177.5h.9"/>
<path d="M237.5 179.8l-.2 .2M237.5 177.3v.2M237.6 172.7l.6 .2-.6 .1zM238.2 172.9l.6-.2v.3zM238.2 170.8v19M248.4 172.9h-25.7M252 172.9h11.9M259.9 177.8v27.4M259.9 178.7h3.8M259.9 178.5h3.8M263.3 172.7l.6 .2-.6 .1zM263.7 178.5l.2 .1-.2 .1"/>
<path d="M263.7 178.5v.2M263.7 178.7v25.6M263.9 170.8v33.5M271 177.8v11.5M271 177.8l.1 .6h-.2zM273 177.8h-89.6M342.7 179.8v3.6a2.49 2.49 0 0 0-2.5 2.5 2.49 2.49 0 0 0 2.5 2.5M344.7 179.8v3.6M90.2 186.5v10l.7 4.1M90.9 182.4l-.7 4.1M90.9 182.4h.1M90.9 182.4l.9 .1"/>
<path d="M91.8 182.5v.4M91.8 182.9l1.7 .1M91.8 182.9a74.9 74.9 0 0 0 0 17.2M91.9 182l-.1 .5M91.9 182h4.3M93.5 181h-.3a1.92 1.92 0 0 0-2.3 1.4M93.5 181a1.67 1.67 0 0 0-1.6 1M93.5 181h8.3M93.5 183a68.6 68.6 0 0 0 0 17M96.2 182l.1 .8M96.3 181.2l-.1 .8M96.3 181.2v1.6"/>
<path d="M96.3 182.8h.9M96.3 181.2h.9M97.2 181v.3M97.2 181.3v1.7h-3.7M97.2 181.3h4.6M101.8 181.3v20.4M101.8 181.2h4M101.9 180.7l-.1 .6M101.9 180.7v21.6M101.9 180.7h3.8M105.7 180.7v21.6M105.7 180.7l.1 .1"/>
<path d="M105.8 180.8v.4M105.8 181.2v20.7M109.8 186.8h.1M109.8 199.8h62.7M109.8 182.8h62.8M109.8 183.2h62.5M109.8 186.8h61.2M117.3 191.5h31.4M119 191.5l.6-.2v.4zM130.3 188.3l-1.1 2.9M142.3 188.7h2.3M142.6 189.6l.8 1.4"/>
<path d="M143.4 188.7v2.3M144.3 189.6l-.9 1.4M170.3 185.1l4 12.9M170.6 185l4 12.9M170.7 186.2h-60.9M174.3 180.9l-4 4M174.3 197.8l-4 4M174.6 181.2l-4 4M174.6 198l-4 4M180.3 185.1l4 12.9M180.6 185l4 12.9M180.8 186.2h79.1"/>
<path d="M181 186.8h78.9M182.3 183.2h77.6M182.5 199.8h77.4M182.7 182.8h77.2M184.3 180.9l-4 4M184.3 197.8l-4 4M184.6 181.2l-4 4M184.6 198l-4 4M237.3 190.9l.6-.2a1.18 1.18 0 0 1 1.4 .5 .81 .81 0 0 1-.8 1.1 1.22 1.22 0 0 1-1.4-.5zM237.4 191.5h1.6M238.2 190.7v1.6M238.2 180.2h31.6"/>
<path d="M267.8 180.2v9.1M267.8 192.8v10M267.8 180.2l.1 .6h-.3zM271 192.8v12.4M336.7 183.4h8M338.6 187.8h.3l-.2 .6zM338.7 183.4v7M338.7 183.4l.2 .6h-.3zM342.7 181.8l.6-.2v.4zM342.7 181.8h4.9M344.1 181.6l.6 .2-.6 .2zM344.7 183.4a2.49 2.49 0 0 1 2.5 2.5 2.49 2.49 0 0 1-2.5 2.5h-8"/>
<path d="M356.8 183.8h10.2M90.9 200.6a1.99 1.99 0 0 0 2.6 1.4M90.9 200.6h.1M91.8 200.5l.1 .5M91.8 200.5l-.9 .1M91.8 200.1v.4M91.9 201l.5 .6 1.1 .4M91.9 201h4.3M93.5 202h8.3M93.5 200l-1.7 .1M93.5 200h3.7v1.7M96.2 201l.1 .9"/>
<path d="M96.3 200.2l-.1 .8M96.3 200.2v1.7M96.3 200.2h.9M96.3 201.9h.9M97.2 201.7v.3M97.2 201.7h4.6M97.7 210.8l-1.1 2.8M101.8 201.7l.1 .6M101.8 201.9h4M101.9 202.3h3.8M105.8 201.9v.3M105.8 202.2v2.1l.2 .2"/>
<path d="M105.8 202.2l-.1 .1M105.8 204.1h4M106 204.5h3.7M109 207.6h2.3M109.3 208.5l.9 1.4M109.8 204.5h61.4M109.8 200.2h62.4M109.8 204.3l-.1 .2M110.2 207.6v2.3M111 208.5l-.8 1.4M118.1 201.9l.2 1.8M118.3 203.7l.1 .6-.3 .1z"/>
<path d="M118.3 203.7l.5 6.7h-24.2M170.3 202l2 6.4M170.6 201.9l2 6.4M180.3 202l2 6.4M180.6 201.9l2 6.4M181.2 204.5h82.5M181.4 205.2h91.6M182.2 200.2h77.7M238.2 203.7l.1 .6h-.2zM238.2 203.7l-.1 6.7h22.6M238.2 202.8h31.6M238.2 201.9v1.8"/>
<path d="M241.9 210.8l-1.1 2.8M251.6 207.6h2.2M251.8 208.5l.9 1.4M252.7 207.6v2.3M253.5 208.5l-.8 1.4M259.9 204.3h3.8M263.7 204.3v.2M263.7 204.3h.2M263.9 204.3l-.2 .2M267.6 202.2h.3l-.1 .6zM270.9 204.6h.2l-.1 .6zM4 245.2h123v47.8"/>
<path d="M4 253.7h123M4 259.4h123M52.4 245.2v47.8M83.5 253.7v5.7M104.7 253.7v5.7M216 253h200M216 248h65M216 258h65M228.6 243v15M255.2 243v15M281 243v50M296 243v30"/>
<path d="M346 243v30M361 243v30M381 253v20M392 253v20M416 243h-200v50M4 265h123M4 270.6h123M4 276.2h123M84.9 279.3h1.3M85.5 278.6v1.3M216 278h65M216 273h200"/>
<path d="M216 263h165M216 268h65M231 263v15M256 263v15M311 273v20M393.4 260.5l9-2.5v10l-9-2.5zM4 281.8h123M4 287.4h123M83.5 287.4v5.6M84.9 280.6h1.3M104.7 287.4v5.6M267.4 287.2h1.2"/>
<path d="M267.4 286h1.2M268 285.5v1.1"/>
<circle cx="111.7" cy="59.9" r=".99"/>
<circle cx="111.7" cy="49.9" r=".94"/>
<circle cx="111.7" cy="59.9" r=".95"/>
<circle cx="111.7" cy="49.9" r="1"/>
<circle cx="118.2" cy="43.6" r=".89"/>
<circle cx="128.7" cy="44.1" r="1.01"/>
<circle cx="128.7" cy="44.1" r=".83"/>
<circle cx="135" cy="44.1" r="1.12"/>
<circle cx="135" cy="44.1" r="1.16"/>
<circle cx="141.2" cy="44.1" r=".99"/>
<circle cx="141.2" cy="44.1" r=".4"/>
<circle cx="141.2" cy="44.1" r=".83"/>
<circle cx="147.3" cy="44.1" r="1.12"/>
<circle cx="147.3" cy="44.1" r="1.16"/>
<circle cx="153.7" cy="44.1" r="1.01"/>
<circle cx="153.7" cy="44.1" r=".83"/>
<circle cx="204.9" cy="43.6" r=".9"/>
<circle cx="238.2" cy="43.6" r=".89"/>
<circle cx="258.1" cy="59.9" r="1.01"/>
<circle cx="258.1" cy="59.9" r=".95"/>
<circle cx="258.1" cy="49.9" r="1.01"/>
<circle cx="258.1" cy="49.9" r=".94"/>
<circle cx="118.2" cy="66.3" r=".9"/>
<circle cx="128.7" cy="65.8" r="1.01"/>
<circle cx="128.7" cy="65.8" r=".83"/>
<circle cx="135" cy="65.8" r="1.14"/>
<circle cx="135" cy="65.7" r="1.12"/>
<circle cx="141.2" cy="65.8" r=".99"/>
<circle cx="141.2" cy="65.8" r=".4"/>
<circle cx="141.2" cy="65.8" r=".83"/>
<circle cx="147.3" cy="65.8" r="1.12"/>
<circle cx="147.3" cy="65.8" r="1.14"/>
<circle cx="151.6" cy="73.1" r=".99"/>
<circle cx="153.7" cy="65.8" r="1.01"/>
<circle cx="153.7" cy="65.8" r=".83"/>
<circle cx="204.9" cy="66.3" r=".91"/>
<circle cx="229.4" cy="69.1" r=".86"/>
<circle cx="229.4" cy="69.1" r=".9"/>
<circle cx="111.5" cy="111.2" r="1"/>
<circle cx="111.5" cy="111.2" r=".96"/>
<circle cx="132.8" cy="106" r=".9"/>
<circle cx="132.8" cy="106" r=".99"/>
<circle cx="132.8" cy="106" r=".87"/>
<circle cx="137" cy="102.8" r=".99"/>
<circle cx="137" cy="102.9" r=".33"/>
<circle cx="137" cy="102.9" r=".9"/>
<circle cx="139.8" cy="102.8" r=".9"/>
<circle cx="139.9" cy="102.9" r=".87"/>
<circle cx="142.5" cy="102.9" r=".87"/>
<circle cx="142.5" cy="102.9" r=".9"/>
<circle cx="150.2" cy="106" r=".91"/>
<circle cx="150.2" cy="106" r=".99"/>
<circle cx="150.2" cy="106" r=".87"/>
<circle cx="229.5" cy="106" r=".91"/>
<circle cx="229.5" cy="106" r=".88"/>
<circle cx="229.6" cy="106" r="1"/>
<circle cx="236.9" cy="106" r=".9"/>
<circle cx="236.9" cy="106" r=".99"/>
<circle cx="236.9" cy="106" r=".87"/>
<circle cx="258.2" cy="111.2" r="1"/>
<circle cx="258.2" cy="111.2" r=".96"/>
<circle cx="334.2" cy="115.5" r="1.32"/>
<circle cx="334.2" cy="115.5" r="1.5"/>
<circle cx="334.2" cy="115.5" r="1.14"/>
<circle cx="334.2" cy="115.5" r="1.17"/>
<circle cx="356.2" cy="115.5" r="1.33"/>
<circle cx="356.2" cy="115.5" r="1.17"/>
<circle cx="356.2" cy="115.5" r="1.13"/>
<circle cx="356.2" cy="115.5" r="1.5"/>
<circle cx="334.2" cy="123" r="1.49"/>
<circle cx="334.2" cy="123" r="1.32"/>
<circle cx="334.2" cy="123" r="1.14"/>
<circle cx="334.2" cy="123" r="1.17"/>
<circle cx="336.2" cy="134.6" r=".99"/>
<circle cx="336.2" cy="134.6" r=".92"/>
<circle cx="337" cy="131.9" r=".96"/>
<circle cx="339.8" cy="131.4" r=".92"/>
<circle cx="350.8" cy="131.2" r=".92"/>
<circle cx="353.5" cy="131.9" r=".96"/>
<circle cx="354" cy="134.8" r=".92"/>
<circle cx="356.2" cy="123" r="1.33"/>
<circle cx="356.2" cy="123" r="1.13"/>
<circle cx="356.2" cy="123" r="1.49"/>
<circle cx="336.4" cy="145.6" r=".91"/>
<circle cx="337" cy="148.4" r=".97"/>
<circle cx="345.2" cy="140.2" r="8.8"/>
<circle cx="350.6" cy="149" r=".91"/>
<circle cx="353.5" cy="148.4" r=".97"/>
<circle cx="354.2" cy="145.7" r=".93"/>
<circle cx="132.7" cy="177.4" r=".4"/>
<circle cx="140.3" cy="177.4" r=".4"/>
<circle cx="142.7" cy="177.4" r=".41"/>
<circle cx="150.3" cy="177.4" r=".42"/>
<circle cx="229.4" cy="177.4" r=".39"/>
<circle cx="237" cy="177.4" r=".4"/>
<circle cx="118.2" cy="180.2" r=".9"/>
<circle cx="118.2" cy="191.5" r=".83"/>
<circle cx="129.8" cy="189.8" r=".98"/>
<circle cx="151.5" cy="180.2" r=".9"/>
<circle cx="151.5" cy="191.5" r=".83"/>
<circle cx="204.9" cy="180.2" r=".91"/>
<circle cx="237.9" cy="191.5" r="2.43"/>
<circle cx="238.2" cy="180.2" r=".9"/>
<circle cx="97.1" cy="212.2" r=".99"/>
<circle cx="118.2" cy="202.8" r=".9"/>
<circle cx="151.5" cy="202.8" r=".9"/>
<circle cx="204.9" cy="202.8" r=".91"/>
<circle cx="238.2" cy="202.8" r=".9"/>
<circle cx="241.4" cy="212.2" r=".98"/>
</g>
<path d="M412.4 262.3a2.5 2.5 0 0 0-4.1-1.1 2.5 2.5 0 0 0 1 4.2 2.5 2.5 0 0 0 3.2-2.9l-.1-.2" fill="none" stroke="#000" stroke-width=".3" stroke-dasharray="30.5 1.3 1.3 1.3" stroke-dashoffset="24.5" stroke-linecap="butt"/>
<path d="M414.8 261.5a5 5 0 0 0-8.3-2 5 5 0 0 0 2.2 8.3 5 5 0 0 0 6.2-6l-.1-.3" fill="none" stroke="#000" stroke-width=".3" stroke-dasharray="30.5 1.3 1.3 1.3" stroke-dashoffset="16.7" stroke-linecap="butt"/>
<g fill="none" stroke="#000" stroke-width=".3" stroke-dasharray="6.3 1.3 1.3 1.3 5.1">
<path d="M172.4 38.1l2 6.4M182.4 38.1l2 6.4M174.4 44.5l-4 4M184.4 44.5l-4 4M170.4 65.3l2 6.5M174.4 61.3l-4 4M180.4 65.3l2 6.5M184.4 61.3l-4 4M172.4 101.2l2 4.9M174.4 106.1l-4 4M174.4 119.9l-4 4M182.4 101.2l2 4.9"/>
<path d="M184.4 106.1l-4 4M184.4 119.9l-4 4M170.4 123.9l2 4.9M180.4 123.9l2 4.9M172.4 174.6l2 6.5M182.4 174.6l2 6.5M174.4 181.1l-4 4M174.4 197.9l-4 4M184.4 181.1l-4 4M184.4 197.9l-4 4M170.4 201.9l2 6.4M180.4 201.9l2 6.4"/>
</g>
<path d="M170.4 48.5l4 12.8M180.4 48.5l4 12.8M170.4 185.1l4 12.8M180.4 185.1l4 12.8" fill="none" stroke="#000" stroke-width=".3" stroke-dasharray="6.3 1.3 1.3 1.3 5.1" stroke-dashoffset="4.1"/>
<path d="M170.4 110.1l4 9.8M180.4 110.1l4 9.8" fill="none" stroke="#000" stroke-width=".3" stroke-dasharray="6.3 1.3 1.3 1.3 5.1" stroke-dashoffset="5.5"/>
<path d="M345.2 125.6v-12.7M403.4 263l12.6-.1" fill="none" stroke="#000" stroke-width=".3" stroke-dasharray="30.5 1.3 1.3 1.3" stroke-dashoffset="26.1"/>
<path d="M237.4 191.5h-.8M238.2 192.3v.9M238.2 190.7v-.9M239.1 191.5h.8" fill="none" stroke="#000" stroke-width=".3" stroke-dasharray="30.5 1.3 1.3 1.3"/>
<path d="M410 255.7v14.9" fill="none" stroke="#000" stroke-width=".3" stroke-dasharray="30.5 1.3 1.3 1.3" stroke-dashoffset="25"/>
<path d="M216 248v5" fill="none" stroke="#000" stroke-width=".3" stroke-dasharray="30.5 1.3 1.3 1.3" stroke-dashoffset="29.9"/>
<path d="M115.3 65.8v-21.7M141.2 65.8v-21.7M227.9 65.8v-21.7M253.7 65.8v-21.7" fill="none" stroke="#f00" stroke-width=".3" stroke-dasharray="30.5 1.3 1.3 1.3" stroke-dashoffset="21.6"/>
<g fill="#000">
<path d="M331 123.9l.6 .1-.6 .2z"/>
<path d="M140.5 31.1l.6 .2-.6 .1zM90.2 31.3l.6-.2v.3zM263.3 35.3l.6 .1-.6 .2zM253.7 35.4l.6-.1v.3zM227.3 31.1l.6 .2-.6 .1zM141.1 31.3l.6-.2v.3zM263.3 172.7l.6 .2-.6 .1zM238.2 172.9l.6-.2v.3zM344.1 181.6l.6 .2-.6 .2zM342.7 181.8l.6-.2v.4z"/>
<path d="M161 44.1l.1 .6h-.2zM160.9 65.2h.2l-.1 .6z"/>
<path d="M90.2 96.6l.6-.1v.3zM263.3 96.5l.6 .1-.6 .2zM128.7 39.1l.6-.2v.3zM153.1 38.9l.6 .2-.6 .1zM118.7 35.4l.6-.1v.3zM163.1 35.3l.6 .1-.6 .2zM128.7 66.6l-.2 .6h.3zM141.1 66.6l-.1 .6h.3zM90.2 35.4l.6-.1v.3zM114.7 35.3l.6 .1-.6 .2zM118.3 203.7l-.2 .7 .3-.1zM238.2 203.7l-.1 .6h.2zM119 191.5l.6 .2v-.4zM90.2 172.9l.6-.2v.3zM117.6 172.7l.6 .2-.6 .1z"/>
<path d="M331.8 94.8l.6-.1v.3zM358.1 94.7l.6 .1-.6 .2z"/>
<path d="M86.9 101l.2 .6h-.4zM86.7 149.8h.4l-.2 .6z"/>
<path d="M345.2 128.1l.6-.2v.3zM358.3 127.9l.6 .2-.6 .1z"/>
<path d="M344.6 127.9l.6 .2-.6 .1zM331.6 128.1l.6-.2v.3z"/>
<path d="M368.7 125.1h.3l-.1 .6zM368.9 99.7l.1 .6h-.3z"/>
<path d="M118.2 172.9l.6-.2v.3zM150.9 172.7l.6 .2-.6 .1z"/>
<path d="M151.5 172.9l.6-.2v.3zM204.3 172.7l.6 .2-.6 .1z"/>
<path d="M204.9 172.9l.6-.2v.3zM237.6 172.7l.6 .2-.6 .1z"/>
<path d="M267.8 180.2l.1 .6h-.3zM267.6 202.2h.3l-.1 .6zM271 177.8l.1 .6h-.2zM270.9 204.6h.2l-.1 .6z"/>
<path d="M338.7 183.4l.2 .6h-.3zM338.6 187.8h.3l-.2 .6z"/>
</g>
<g font-size="6.3">
<text x="282.1" y="250.3">名称</text>
<text x="347.1" y="250.3">图号</text>
<text x="282.1" y="260.3">材质</text>
<text x="347.1" y="260.3">质量</text>
<text x="383.3" y="262.1">视</text>
<text x="383.3" y="269.9">图</text>
<text x="282.1" y="270.3">版次</text>
<text x="347.1" y="270.3">比例</text>
</g>
<g font-size="4.2">
<text x="4.8" y="237.6">注意：1.行走平行度（正面+侧面），450行程内，≤±0.03mm，1000行程内，≤±0.05mm。</text>
<text x="12.2" y="243.3">2.本体形变，450行程内，≤±0.03mm，1000行程内，≤±0.05mm。</text>
<text x="18.6" y="251.3">型号/规格</text>
<text x="69.5" y="251.3">GTH8-1000-BM-M20-C4</text>
<text x="300.8" y="249.5">GTH8-1000-BM-M20-C4</text>
<text x="14.4" y="258.3">螺杆型号/规格</text>
<text x="19.7" y="263.9">有效行程</text>
<text x="63.7" y="258.3">1605</text>
<text x="85.5" y="263.9">1000</text>
<text x="89.9" y="258.3">1610</text>
<text x="111.7" y="258.3">1620</text>
<text x="19.7" y="269.5">精度等级</text>
<text x="87.6" y="269.5">C7</text>
<text x="259" y="267">2022/9/23</text>
<text x="19.7" y="275.2">马达容量</text>
<text x="70.6" y="275.2">200/400W（无刹车）</text>
<text x="15.5" y="280.8">重复定位精度</text>
<text x="86.7" y="280.8">0.02</text>
<text x="9.1" y="286.4">感应开关方式及数量</text>
<text x="72.7" y="286.4">外挂型三只（C4）</text>
<text x="15.5" y="292">建议最快速度</text>
<text x="60.5" y="292">250MM/S</text>
<text x="86.7" y="292">500MM/S</text>
<text x="106.4" y="292">1000MMM/S</text>
</g>
<g font-size="4.1">
<text x="360.9" y="182.7">I</text>
<text x="356.8" y="187.9">1 : 1</text>
<text x="241.4" y="193">I</text>
</g>
<g font-size="3.5">
<text x="97.2" y="32.5">153 滑台原点位置</text>
<text x="184.6" y="32.5">1000 有效行程</text>
<text x="53.9" y="36.7">75.50 滑台极限位置 1</text>
<text x="143.1" y="36.7">135</text>
<text x="144" y="40.3">75</text>
<text x="265.7" y="36.7">30.50 滑台极限位置 1</text>
<text x="162.3" y="56.3" transform="rotate(-90 162.3 56.3)">65</text>
<text x="107.6" y="74.4">4 x M6 贯穿</text>
<text x="142.8" y="74.4">2 x</text>
<text x="154.5" y="74.4">5</text>
<text x="162.9" y="74.4">8</text>
<text x="169" y="97.9">1261</text>
<text x="340.7" y="96.1">80.80</text>
<text x="370.2" y="115.1" transform="rotate(-90 370.2 115.1)">78</text>
<text x="316.3" y="123.4">基准面</text>
<text x="88.2" y="128.3" transform="rotate(-90 88.2 128.3)">148</text>
<text x="320.6" y="129.3">40.70</text>
<text x="362.7" y="129.3">41</text>
<text x="101.3" y="174.1">84</text>
<text x="129.4" y="174.1">100</text>
<text x="164" y="174.1">900</text>
<text x="217.4" y="174.1">100</text>
<text x="248.4" y="174.1">77</text>
<text x="347.7" y="183.1">2</text>
<text x="121" y="191">2 x</text>
<text x="132.5" y="191">5 H7</text>
<text x="146.4" y="191">4</text>
<text x="269.1" y="192.8" transform="rotate(-90 269.1 192.8)">68</text>
<text x="272.3" y="192.8" transform="rotate(-90 272.3 192.8)">82</text>
<text x="338.3" y="201" transform="rotate(-90 338.3 201)">+0.012</text>
<text x="341.8" y="199.2" transform="rotate(-90 341.8 199.2)">0</text>
<text x="94.6" y="209.9">20 x M6</text>
<text x="113" y="209.9">15</text>
<text x="240.6" y="209.9">4 x M6</text>
<text x="255.5" y="209.9">15</text>
<text x="341.8" y="204.5" transform="rotate(-90 341.8 204.5)">5</text>
<text x="99.9" y="213.5">5.40 贯穿</text>
<text x="244.1" y="213.5">5.40 贯穿</text>
<text x="221.4" y="246.8">1</text>
<text x="221.4" y="251.8">2</text>
<text x="218.8" y="256.8">序号</text>
<text x="232.2" y="256.8">修 订 版 次</text>
<text x="257.5" y="256.8">设计变更编号</text>
<text x="228.2" y="261.8">设</text>
<text x="240.1" y="261.8">计</text>
<text x="252" y="261.8">变</text>
<text x="263.9" y="261.8">更</text>
<text x="219.1" y="266.7">设 计</text>
<text x="368.3" y="269.3">1:3</text>
<text x="219.1" y="271.7">校 核</text>
<text x="219.1" y="276.7">批 准</text>
<text x="222.9" y="282.7">技术要求：</text>
<text x="231.8" y="287.3">1、未标注公差全部 0.1</text>
<text x="231.7" y="291.8">2、未标注倒角全部C0.3</text>
</g>
</svg>
